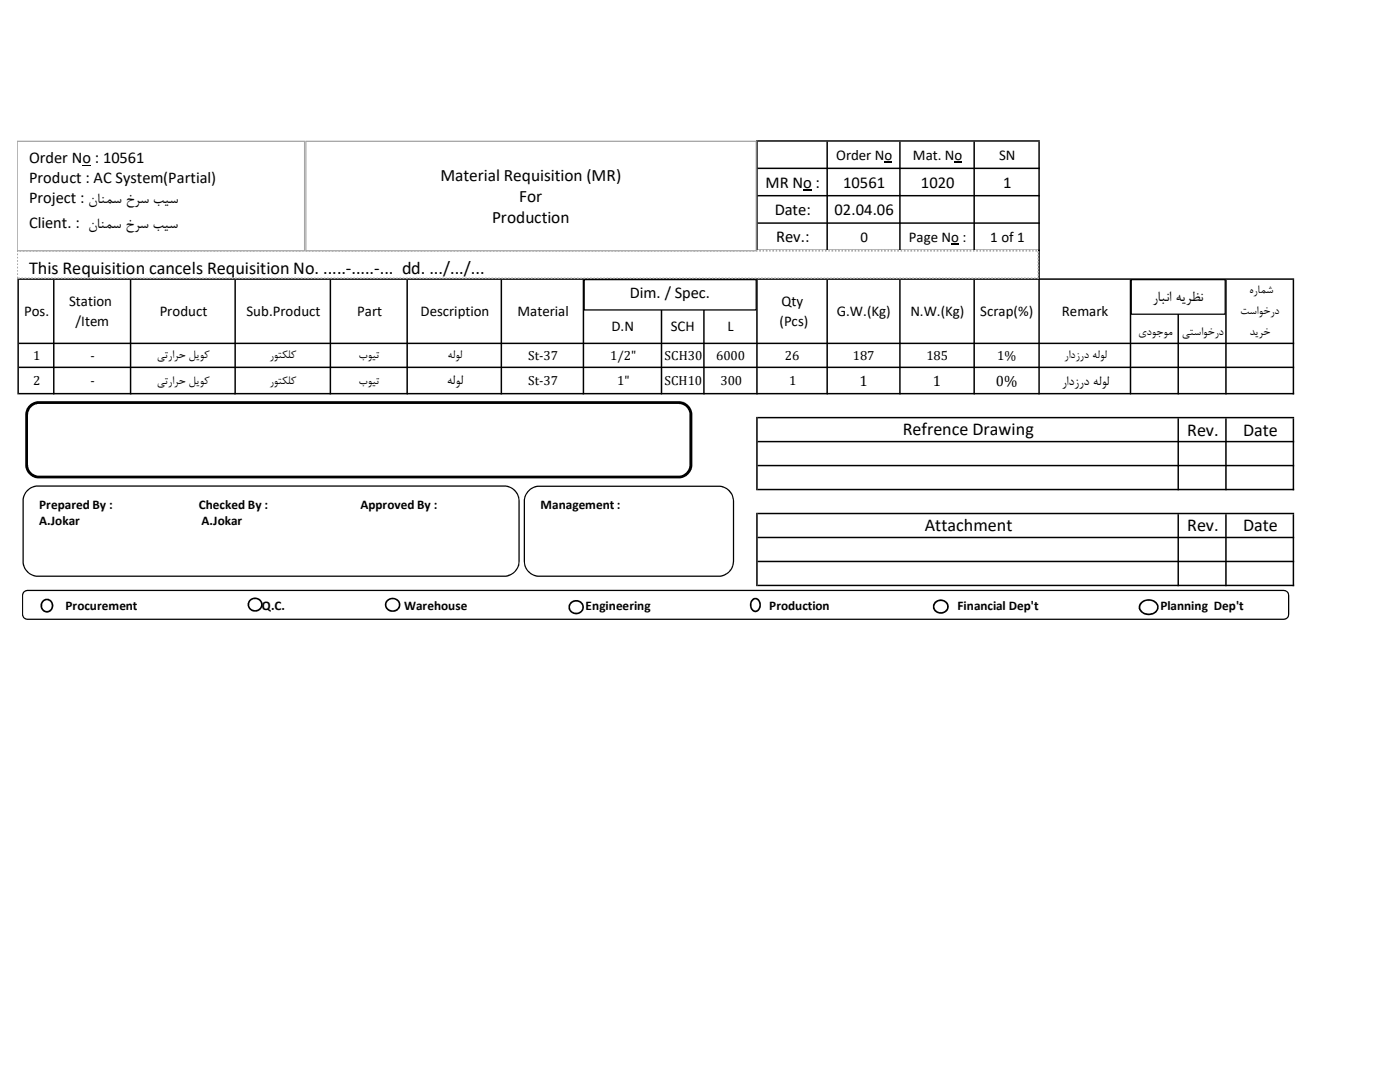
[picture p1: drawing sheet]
<svg xmlns="http://www.w3.org/2000/svg" width="279mm" height="216mm" viewBox="0 0 279 216" stroke-linecap="round" stroke-linejoin="round" font-family="sans-serif">
<path d="M160.3 37.8h1.7v.2h-1.7zM176.5 32.2h1.6v.2h-1.6zM190.5 32.2h1.6v.2h-1.6zM189.8 48.6h1.6v.2h-1.6z" fill="#000"/>
<g fill="#000">
<path d="M150.9 28h.3v22.1h-.3zM164.9 28.3h.3v21.8h-.3zM179.5 28.3h.2v21.8h-.2zM194.3 28.3h.3v21.8h-.3zM150.9 55.8h.3v22.9h-.3zM235 55.8h.3v22.9h-.3zM244.5 55.8h.3v22.9h-.3zM258 55.8h.3v22.9h-.3zM150.9 83.2h.3v14.6h-.3zM235 83.5h.3v14.3h-.3zM244.5 83.5h.3v14.3h-.3zM258 83.5h.3v14.3h-.3zM150.9 102.3h.3v14.7h-.3zM164.9 55.8h.3v22.9h-.3zM179.5 55.8h.2v22.9h-.2zM194.3 55.8h.3v22.9h-.3zM207.2 28.3h.3v50.4h-.3zM3.5 55.5h.3v23.2h-.3zM10.6 55.8h.3v22.9h-.3zM25.9 55.8h.3v22.9h-.3zM46.8 55.8h.3v22.9h-.3zM65.8 55.8h.3v22.9h-.3zM81.1 55.8h.3v22.9h-.3zM99.9 55.8h.3v22.9h-.3zM116.3 55.8h.3v22.9h-.3zM131.9 55.8h.3v22.9h-.3zM140.3 55.8h.3v22.9h-.3zM225.5 55.8h.3v22.9h-.3zM235 102.6h.3v14.4h-.3zM244.5 102.6h.3v14.4h-.3zM258 102.6h.3v14.4h-.3z" fill-rule="evenodd"/>
<path d="M151.2 28h56.3v.3h-56.3zM151.2 33.4h56.3v.3h-56.3zM151.2 38.9h56.3v.3h-56.3zM151.2 44.4h56.3v.3h-56.3zM151.2 49.8h56.3v.3h-56.3zM3.8 55.5h254.5v.3h-254.5zM3.8 68.4h254.5v.3h-254.5zM3.8 73.2h254.5v.2h-254.5zM3.8 78.4h254.5v.3h-254.5zM151.2 83.2h107.1v.3h-107.1zM151.2 88h107.1v.3h-107.1zM151.2 92.8h107.1v.2h-107.1zM151.2 97.5h107.1v.3h-107.1zM151.2 102.3h107.1v.3h-107.1zM151.2 107.1h107.1v.3h-107.1zM151.2 111.9h107.1v.3h-107.1zM151.2 116.7h107.1v.3h-107.1z" fill-rule="evenodd"/>
</g>
<path d="M3.4 50h203.8v5.5h-203.8z" fill="#fff"/>
<path d="M3.4 55.2h.2v.3h-.2zM3.4 54.5h.2v.4h-.2zM3.4 53.9h.2v.3h-.2zM3.4 53.2h.2v.4h-.2zM3.4 52.6h.2v.3h-.2zM3.4 51.9h.2v.3h-.2zM3.4 51.3h.2v.3h-.2zM3.4 50.6h.2v.3h-.2zM3.4 49.9h.2v.3h-.2l.2-.2v.2h-.2zM3.9 49.9h.3v.3h-.3zM4.5 49.9h.4v.3h-.4zM5.2 49.9h.3v.3h-.3zM5.8 49.9h.4v.3h-.4zM6.5 49.9h.3v.3h-.3zM7.2 49.9h.3v.3h-.3zM7.8 49.9h.3v.3h-.3zM8.5 49.9h.3v.3h-.3zM9.1 49.9h.3v.3h-.3zM9.8 49.9h.3v.3h-.3zM10.5 49.9h.3v.3h-.3zM11.1 49.9h.3v.3h-.3zM11.8 49.9h.3v.3h-.3zM12.4 49.9h.3v.3h-.3zM13.1 49.9h.3v.3h-.3zM13.7 49.9h.4v.3h-.4zM14.4 49.9h.3v.3h-.3zM15 49.9h.4v.3h-.4zM15.7 49.9h.3v.3h-.3zM16.3 49.9h.4v.3h-.4zM17 49.9h.3v.3h-.3zM17.7 49.9h.3v.3h-.3zM18.3 49.9h.3v.3h-.3zM19 49.9h.3v.3h-.3zM19.6 49.9h.3v.3h-.3zM20.3 49.9h.3v.3h-.3zM21 49.9h.3v.3h-.3zM21.6 49.9h.3v.3h-.3zM22.3 49.9h.3v.3h-.3zM22.9 49.9h.3v.3h-.3zM23.6 49.9h.3v.3h-.3zM24.2 49.9h.4v.3h-.4zM24.9 49.9h.3v.3h-.3zM25.5 49.9h.4v.3h-.4zM26.2 49.9h.3v.3h-.3zM26.8 49.9h.4v.3h-.4zM27.5 49.9h.3v.3h-.3zM28.2 49.9h.3v.3h-.3zM28.8 49.9h.3v.3h-.3zM29.5 49.9h.3v.3h-.3zM30.1 49.9h.3v.3h-.3zM30.8 49.9h.3v.3h-.3zM31.5 49.9h.2v.3h-.2zM32.1 49.9h.3v.3h-.3zM32.8 49.9h.3v.3h-.3zM33.4 49.9h.3v.3h-.3zM34.1 49.9h.3v.3h-.3zM34.7 49.9h.4v.3h-.4zM35.4 49.9h.3v.3h-.3zM36 49.9h.4v.3h-.4zM36.7 49.9h.3v.3h-.3zM37.3 49.9h.4v.3h-.4zM38 49.9h.3v.3h-.3zM38.7 49.9h.3v.3h-.3zM39.3 49.9h.3v.3h-.3zM40 49.9h.3v.3h-.3zM40.6 49.9h.3v.3h-.3zM41.3 49.9h.3v.3h-.3zM42 49.9h.2v.3h-.2zM42.6 49.9h.3v.3h-.3zM43.3 49.9h.3v.3h-.3zM43.9 49.9h.3v.3h-.3zM44.6 49.9h.3v.3h-.3zM45.2 49.9h.4v.3h-.4zM45.9 49.9h.3v.3h-.3zM46.5 49.9h.4v.3h-.4zM47.2 49.9h.3v.3h-.3zM47.8 49.9h.4v.3h-.4zM48.5 49.9h.3v.3h-.3zM49.1 49.9h.4v.3h-.4zM49.8 49.9h.3v.3h-.3zM50.5 49.9h.3v.3h-.3zM51.1 49.9h.3v.3h-.3zM51.8 49.9h.3v.3h-.3zM52.5 49.9h.2v.3h-.2zM53.1 49.9h.3v.3h-.3zM53.8 49.9h.3v.3h-.3zM54.4 49.9h.3v.3h-.3zM55.1 49.9h.3v.3h-.3zM55.7 49.9h.3v.3h-.3zM56.4 49.9h.3v.3h-.3zM57 49.9h.4v.3h-.4zM57.7 49.9h.3v.3h-.3zM58.3 49.9h.4v.3h-.4zM59 49.9h.3v.3h-.3zM59.6 49.9h.4v.3h-.4zM60.3 49.9h.3v.3h-.3zM61 49.9h.3v.3h-.3zM61.6 49.9h.3v.3h-.3zM62.3 49.9h.3v.3h-.3zM62.9 49.9h.3v.3h-.3zM63.6 49.9h.3v.3h-.3zM64.3 49.9h.3v.3h-.3zM64.9 49.9h.3v.3h-.3zM65.6 49.9h.3v.3h-.3zM66.2 49.9h.3v.3h-.3zM66.9 49.9h.3v.3h-.3zM67.5 49.9h.4v.3h-.4zM68.2 49.9h.3v.3h-.3zM68.8 49.9h.4v.3h-.4zM69.5 49.9h.3v.3h-.3zM70.1 49.9h.4v.3h-.4zM70.8 49.9h.3v.3h-.3zM71.5 49.9h.3v.3h-.3zM72.1 49.9h.3v.3h-.3zM72.8 49.9h.3v.3h-.3zM73.4 49.9h.3v.3h-.3zM74.1 49.9h.3v.3h-.3zM74.8 49.9h.3v.3h-.3zM75.4 49.9h.3v.3h-.3zM76.1 49.9h.3v.3h-.3zM76.7 49.9h.3v.3h-.3zM77.4 49.9h.3v.3h-.3zM78 49.9h.4v.3h-.4zM78.7 49.9h.3v.3h-.3zM79.3 49.9h.4v.3h-.4zM80 49.9h.3v.3h-.3zM80.6 49.9h.4v.3h-.4zM81.3 49.9h.3v.3h-.3zM82 49.9h.3v.3h-.3zM82.6 49.9h.3v.3h-.3zM83.3 49.9h.3v.3h-.3zM83.9 49.9h.3v.3h-.3zM84.6 49.9h.3v.3h-.3zM85.3 49.9h.3v.3h-.3zM85.9 49.9h.3v.3h-.3zM86.6 49.9h.3v.3h-.3zM87.2 49.9h.3v.3h-.3zM87.9 49.9h.3v.3h-.3zM88.5 49.9h.4v.3h-.4zM89.2 49.9h.3v.3h-.3zM89.8 49.9h.4v.3h-.4zM90.5 49.9h.3v.3h-.3zM91.1 49.9h.4v.3h-.4zM91.8 49.9h.3v.3h-.3zM92.5 49.9h.3v.3h-.3zM93.1 49.9h.3v.3h-.3zM93.8 49.9h.3v.3h-.3zM94.4 49.9h.3v.3h-.3zM95.1 49.9h.3v.3h-.3zM95.8 49.9h.3v.3h-.3zM96.4 49.9h.3v.3h-.3zM97.1 49.9h.3v.3h-.3zM97.7 49.9h.3v.3h-.3zM98.4 49.9h.3v.3h-.3zM99 49.9h.4v.3h-.4zM99.7 49.9h.3v.3h-.3zM100.3 49.9h.4v.3h-.4zM101 49.9h.3v.3h-.3zM101.6 49.9h.4v.3h-.4zM102.3 49.9h.3v.3h-.3zM103 49.9h.3v.3h-.3zM103.6 49.9h.3v.3h-.3zM104.3 49.9h.3v.3h-.3zM104.9 49.9h.3v.3h-.3zM105.6 49.9h.3v.3h-.3zM106.3 49.9h.3v.3h-.3zM106.9 49.9h.3v.3h-.3zM107.6 49.9h.3v.3h-.3zM108.2 49.9h.3v.3h-.3zM108.9 49.9h.3v.3h-.3zM109.5 49.9h.4v.3h-.4zM110.2 49.9h.3v.3h-.3zM110.8 49.9h.4v.3h-.4zM111.5 49.9h.3v.3h-.3zM112.1 49.9h.4v.3h-.4zM112.8 49.9h.3v.3h-.3zM113.5 49.9h.3v.3h-.3zM114.1 49.9h.3v.3h-.3zM114.8 49.9h.3v.3h-.3zM115.4 49.9h.3v.3h-.3zM116.1 49.9h.3v.3h-.3zM116.8 49.9h.3v.3h-.3zM117.4 49.9h.3v.3h-.3zM118.1 49.9h.3v.3h-.3zM118.7 49.9h.3v.3h-.3zM119.4 49.9h.3v.3h-.3zM120 49.9h.4v.3h-.4zM120.7 49.9h.3v.3h-.3zM121.3 49.9h.4v.3h-.4zM122 49.9h.3v.3h-.3zM122.6 49.9h.4v.3h-.4zM123.3 49.9h.3v.3h-.3zM124 49.9h.3v.3h-.3zM124.6 49.9h.3v.3h-.3zM125.3 49.9h.3v.3h-.3zM125.9 49.9h.3v.3h-.3zM126.6 49.9h.3v.3h-.3zM127.3 49.9h.3v.3h-.3zM127.9 49.9h.3v.3h-.3zM128.6 49.9h.3v.3h-.3zM129.2 49.9h.3v.3h-.3zM129.9 49.9h.3v.3h-.3zM130.5 49.9h.4v.3h-.4zM131.2 49.9h.3v.3h-.3zM131.8 49.9h.4v.3h-.4zM132.5 49.9h.3v.3h-.3zM133.1 49.9h.4v.3h-.4zM133.8 49.9h.3v.3h-.3zM134.5 49.9h.3v.3h-.3zM135.1 49.9h.3v.3h-.3zM135.8 49.9h.3v.3h-.3zM136.4 49.9h.3v.3h-.3zM137.1 49.9h.3v.3h-.3zM137.8 49.9h.2v.3h-.2zM138.4 49.9h.3v.3h-.3zM139.1 49.9h.3v.3h-.3zM139.7 49.9h.3v.3h-.3zM140.4 49.9h.3v.3h-.3zM141 49.9h.4v.3h-.4zM141.7 49.9h.3v.3h-.3zM142.3 49.9h.4v.3h-.4zM143 49.9h.3v.3h-.3zM143.6 49.9h.4v.3h-.4zM144.3 49.9h.3v.3h-.3zM144.9 49.9h.4v.3h-.4zM145.6 49.9h.3v.3h-.3zM146.3 49.9h.3v.3h-.3zM146.9 49.9h.3v.3h-.3zM147.6 49.9h.3v.3h-.3zM148.3 49.9h.2v.3h-.2zM148.9 49.9h.3v.3h-.3zM149.6 49.9h.3v.3h-.3zM150.2 49.9h.3v.3h-.3zM150.9 49.9h.3v.3h-.3zM151.5 49.9h.3v.3h-.3zM152.2 49.9h.3v.3h-.3zM152.8 49.9h.4v.3h-.4zM153.5 49.9h.3v.3h-.3zM154.1 49.9h.4v.3h-.4zM154.8 49.9h.3v.3h-.3zM155.4 49.9h.4v.3h-.4zM156.1 49.9h.3v.3h-.3zM156.8 49.9h.3v.3h-.3zM157.4 49.9h.3v.3h-.3zM158.1 49.9h.3v.3h-.3zM158.7 49.9h.3v.3h-.3zM159.4 49.9h.3v.3h-.3zM160.1 49.9h.3v.3h-.3zM160.7 49.9h.3v.3h-.3zM161.4 49.9h.3v.3h-.3zM162 49.9h.3v.3h-.3zM162.7 49.9h.3v.3h-.3zM163.3 49.9h.4v.3h-.4zM164 49.9h.3v.3h-.3zM164.6 49.9h.4v.3h-.4zM165.3 49.9h.3v.3h-.3zM165.9 49.9h.4v.3h-.4zM166.6 49.9h.3v.3h-.3zM167.3 49.9h.3v.3h-.3zM167.9 49.9h.3v.3h-.3zM168.6 49.9h.3v.3h-.3zM169.2 49.9h.3v.3h-.3zM169.9 49.9h.3v.3h-.3zM170.6 49.9h.3v.3h-.3zM171.2 49.9h.3v.3h-.3zM171.9 49.9h.3v.3h-.3zM172.5 49.9h.3v.3h-.3zM173.2 49.9h.3v.3h-.3zM173.8 49.9h.4v.3h-.4zM174.5 49.9h.3v.3h-.3zM175.1 49.9h.4v.3h-.4zM175.8 49.9h.3v.3h-.3zM176.4 49.9h.4v.3h-.4zM177.1 49.9h.3v.3h-.3zM177.8 49.9h.3v.3h-.3zM178.4 49.9h.3v.3h-.3zM179.1 49.9h.3v.3h-.3zM179.7 49.9h.3v.3h-.3zM180.4 49.9h.3v.3h-.3zM181.1 49.9h.3v.3h-.3zM181.7 49.9h.3v.3h-.3zM182.4 49.9h.3v.3h-.3zM183 49.9h.3v.3h-.3zM183.7 49.9h.3v.3h-.3zM184.3 49.9h.4v.3h-.4zM185 49.9h.3v.3h-.3zM185.6 49.9h.4v.3h-.4zM186.3 49.9h.3v.3h-.3zM186.9 49.9h.4v.3h-.4zM187.6 49.9h.3v.3h-.3zM188.3 49.9h.3v.3h-.3zM188.9 49.9h.3v.3h-.3zM189.6 49.9h.3v.3h-.3zM190.2 49.9h.3v.3h-.3zM190.9 49.9h.3v.3h-.3zM191.6 49.9h.3v.3h-.3zM192.2 49.9h.3v.3h-.3zM192.9 49.9h.3v.3h-.3zM193.5 49.9h.3v.3h-.3zM194.2 49.9h.3v.3h-.3zM194.8 49.9h.4v.3h-.4zM195.5 49.9h.3v.3h-.3zM196.1 49.9h.4v.3h-.4zM196.8 49.9h.3v.3h-.3zM197.4 49.9h.4v.3h-.4zM198.1 49.9h.3v.3h-.3zM198.8 49.9h.3v.3h-.3zM199.4 49.9h.3v.3h-.3zM200.1 49.9h.3v.3h-.3zM200.7 49.9h.3v.3h-.3zM201.4 49.9h.3v.3h-.3zM202.1 49.9h.3v.3h-.3zM202.7 49.9h.3v.3h-.3zM203.4 49.9h.3v.3h-.3zM204 49.9h.3v.3h-.3zM204.7 49.9h.3v.3h-.3zM205.3 49.9h.4v.3h-.4zM206 49.9h.3v.3h-.3zM206.6 49.9h.4v.3h-.4zM207.1 50.1h.2v.4h-.2zM207.1 50.8h.2v.3h-.2zM207.1 51.4h.2v.4h-.2zM207.1 52.1h.2v.3h-.2zM207.1 52.7h.2v.4h-.2zM207.1 53.4h.2v.3h-.2zM207.1 54.1h.2v.3h-.2zM207.1 54.7h.2v.3h-.2zM207 55.4h.2l-.1 .1v-.1h.2v.2l-.3 .1zM206.4 55.4h.3v.3h-.3zM205.7 55.4h.3v.3h-.3zM205.1 55.4h.3v.3h-.3zM204.4 55.4h.3v.3h-.3zM203.8 55.4h.2v.3h-.2zM203.1 55.4h.3v.3h-.3zM202.4 55.4h.3v.3h-.3zM201.8 55.4h.3v.3h-.3zM201.1 55.4h.3v.3h-.3zM200.4 55.4h.4v.3h-.4zM199.8 55.4h.3v.3h-.3zM199.1 55.4h.4v.3h-.4zM198.5 55.4h.3v.3h-.3zM197.8 55.4h.4v.3h-.4zM197.2 55.4h.3v.3h-.3zM196.5 55.4h.3v.3h-.3zM195.9 55.4h.3v.3h-.3zM195.2 55.4h.3v.3h-.3zM194.6 55.4h.3v.3h-.3zM193.9 55.4h.3v.3h-.3zM193.3 55.4h.2v.3h-.2zM192.6 55.4h.3v.3h-.3zM191.9 55.4h.3v.3h-.3zM191.3 55.4h.3v.3h-.3zM190.6 55.4h.3v.3h-.3zM189.9 55.4h.4v.3h-.4zM189.3 55.4h.3v.3h-.3zM188.6 55.4h.4v.3h-.4zM188 55.4h.3v.3h-.3zM187.3 55.4h.4v.3h-.4zM186.7 55.4h.3v.3h-.3zM186 55.4h.4v.3h-.4zM185.4 55.4h.3v.3h-.3zM184.7 55.4h.3v.3h-.3zM184.1 55.4h.3v.3h-.3zM183.4 55.4h.3v.3h-.3zM182.8 55.4h.2v.3h-.2zM182.1 55.4h.3v.3h-.3zM181.4 55.4h.3v.3h-.3zM180.8 55.4h.3v.3h-.3zM180.1 55.4h.3v.3h-.3zM179.5 55.4h.3v.3h-.3zM178.8 55.4h.3v.3h-.3zM178.1 55.4h.4v.3h-.4zM177.5 55.4h.3v.3h-.3zM176.8 55.4h.4v.3h-.4zM176.2 55.4h.3v.3h-.3zM175.5 55.4h.4v.3h-.4zM174.9 55.4h.3v.3h-.3zM174.2 55.4h.3v.3h-.3zM173.6 55.4h.3v.3h-.3zM172.9 55.4h.3v.3h-.3zM172.3 55.4h.3v.3h-.3zM171.6 55.4h.3v.3h-.3zM170.9 55.4h.3v.3h-.3zM170.3 55.4h.3v.3h-.3zM169.6 55.4h.3v.3h-.3zM169 55.4h.3v.3h-.3zM168.3 55.4h.3v.3h-.3zM167.6 55.4h.4v.3h-.4zM167 55.4h.3v.3h-.3zM166.3 55.4h.4v.3h-.4zM165.7 55.4h.3v.3h-.3zM165 55.4h.4v.3h-.4zM164.4 55.4h.3v.3h-.3zM163.7 55.4h.3v.3h-.3zM163.1 55.4h.3v.3h-.3zM162.4 55.4h.3v.3h-.3zM161.8 55.4h.3v.3h-.3zM161.1 55.4h.3v.3h-.3zM160.4 55.4h.3v.3h-.3zM159.8 55.4h.3v.3h-.3zM159.1 55.4h.3v.3h-.3zM158.5 55.4h.3v.3h-.3zM157.8 55.4h.3v.3h-.3zM157.1 55.4h.4v.3h-.4zM156.5 55.4h.3v.3h-.3zM155.8 55.4h.4v.3h-.4zM155.2 55.4h.3v.3h-.3zM154.5 55.4h.4v.3h-.4zM153.9 55.4h.3v.3h-.3zM153.2 55.4h.3v.3h-.3zM152.6 55.4h.3v.3h-.3zM151.9 55.4h.3v.3h-.3zM151.3 55.4h.3v.3h-.3zM150.6 55.4h.3v.3h-.3zM149.9 55.4h.3v.3h-.3zM149.3 55.4h.3v.3h-.3zM148.6 55.4h.3v.3h-.3zM148 55.4h.3v.3h-.3zM147.3 55.4h.3v.3h-.3zM146.6 55.4h.4v.3h-.4zM146 55.4h.3v.3h-.3zM145.3 55.4h.4v.3h-.4zM144.7 55.4h.3v.3h-.3zM144 55.4h.4v.3h-.4zM143.4 55.4h.3v.3h-.3zM142.7 55.4h.3v.3h-.3zM142.1 55.4h.3v.3h-.3zM141.4 55.4h.3v.3h-.3zM140.8 55.4h.3v.3h-.3zM140.1 55.4h.3v.3h-.3zM139.4 55.4h.3v.3h-.3zM138.8 55.4h.3v.3h-.3zM138.1 55.4h.3v.3h-.3zM137.5 55.4h.3v.3h-.3zM136.8 55.4h.3v.3h-.3zM136.1 55.4h.4v.3h-.4zM135.5 55.4h.3v.3h-.3zM134.8 55.4h.4v.3h-.4zM134.2 55.4h.3v.3h-.3zM133.5 55.4h.4v.3h-.4zM132.9 55.4h.3v.3h-.3zM132.2 55.4h.3v.3h-.3zM131.6 55.4h.3v.3h-.3zM130.9 55.4h.3v.3h-.3zM130.3 55.4h.3v.3h-.3zM129.6 55.4h.3v.3h-.3zM128.9 55.4h.3v.3h-.3zM128.3 55.4h.3v.3h-.3zM127.6 55.4h.3v.3h-.3zM127 55.4h.3v.3h-.3zM126.3 55.4h.3v.3h-.3zM125.6 55.4h.4v.3h-.4zM125 55.4h.3v.3h-.3zM124.3 55.4h.4v.3h-.4zM123.7 55.4h.3v.3h-.3zM123 55.4h.4v.3h-.4zM122.4 55.4h.3v.3h-.3zM121.7 55.4h.3v.3h-.3zM121.1 55.4h.3v.3h-.3zM120.4 55.4h.3v.3h-.3zM119.8 55.4h.3v.3h-.3zM119.1 55.4h.3v.3h-.3zM118.4 55.4h.3v.3h-.3zM117.8 55.4h.3v.3h-.3zM117.1 55.4h.3v.3h-.3zM116.5 55.4h.3v.3h-.3zM115.8 55.4h.3v.3h-.3zM115.1 55.4h.4v.3h-.4zM114.5 55.4h.3v.3h-.3zM113.8 55.4h.4v.3h-.4zM113.2 55.4h.3v.3h-.3zM112.5 55.4h.4v.3h-.4zM111.9 55.4h.3v.3h-.3zM111.2 55.4h.3v.3h-.3zM110.6 55.4h.3v.3h-.3zM109.9 55.4h.3v.3h-.3zM109.3 55.4h.3v.3h-.3zM108.6 55.4h.3v.3h-.3zM107.9 55.4h.3v.3h-.3zM107.3 55.4h.3v.3h-.3zM106.6 55.4h.3v.3h-.3zM106 55.4h.3v.3h-.3zM105.3 55.4h.3v.3h-.3zM104.6 55.4h.4v.3h-.4zM104 55.4h.3v.3h-.3zM103.3 55.4h.4v.3h-.4zM102.7 55.4h.3v.3h-.3zM102 55.4h.4v.3h-.4zM101.4 55.4h.3v.3h-.3zM100.7 55.4h.3v.3h-.3zM100.1 55.4h.3v.3h-.3zM99.4 55.4h.3v.3h-.3zM98.8 55.4h.3v.3h-.3zM98.1 55.4h.3v.3h-.3zM97.5 55.4h.2v.3h-.2zM96.8 55.4h.3v.3h-.3zM96.1 55.4h.3v.3h-.3zM95.5 55.4h.3v.3h-.3zM94.8 55.4h.3v.3h-.3zM94.1 55.4h.4v.3h-.4zM93.5 55.4h.3v.3h-.3zM92.8 55.4h.4v.3h-.4zM92.2 55.4h.3v.3h-.3zM91.5 55.4h.4v.3h-.4zM90.9 55.4h.3v.3h-.3zM90.2 55.4h.4v.3h-.4zM89.6 55.4h.3v.3h-.3zM88.9 55.4h.3v.3h-.3zM88.3 55.4h.3v.3h-.3zM87.6 55.4h.3v.3h-.3zM87 55.4h.2v.3h-.2zM86.3 55.4h.3v.3h-.3zM85.6 55.4h.3v.3h-.3zM85 55.4h.3v.3h-.3zM84.3 55.4h.3v.3h-.3zM83.7 55.4h.3v.3h-.3zM83 55.4h.3v.3h-.3zM82.3 55.4h.4v.3h-.4zM81.7 55.4h.3v.3h-.3zM81 55.4h.4v.3h-.4zM80.4 55.4h.3v.3h-.3zM79.7 55.4h.4v.3h-.4zM79.1 55.4h.3v.3h-.3zM78.4 55.4h.3v.3h-.3zM77.8 55.4h.3v.3h-.3zM77.1 55.4h.3v.3h-.3zM76.5 55.4h.3v.3h-.3zM75.8 55.4h.3v.3h-.3zM75.1 55.4h.3v.3h-.3zM74.5 55.4h.3v.3h-.3zM73.8 55.4h.3v.3h-.3zM73.2 55.4h.3v.3h-.3zM72.5 55.4h.3v.3h-.3zM71.8 55.4h.4v.3h-.4zM71.2 55.4h.3v.3h-.3zM70.5 55.4h.4v.3h-.4zM69.9 55.4h.3v.3h-.3zM69.2 55.4h.4v.3h-.4zM68.6 55.4h.3v.3h-.3zM67.9 55.4h.3v.3h-.3zM67.3 55.4h.3v.3h-.3zM66.6 55.4h.3v.3h-.3zM66 55.4h.3v.3h-.3zM65.3 55.4h.3v.3h-.3zM64.6 55.4h.3v.3h-.3zM64 55.4h.3v.3h-.3zM63.3 55.4h.3v.3h-.3zM62.7 55.4h.3v.3h-.3zM62 55.4h.3v.3h-.3zM61.3 55.4h.4v.3h-.4zM60.7 55.4h.3v.3h-.3zM60 55.4h.4v.3h-.4zM59.4 55.4h.3v.3h-.3zM58.7 55.4h.4v.3h-.4zM58.1 55.4h.3v.3h-.3zM57.4 55.4h.3v.3h-.3zM56.8 55.4h.3v.3h-.3zM56.1 55.4h.3v.3h-.3zM55.5 55.4h.3v.3h-.3zM54.8 55.4h.3v.3h-.3zM54.1 55.4h.3v.3h-.3zM53.5 55.4h.3v.3h-.3zM52.8 55.4h.3v.3h-.3zM52.2 55.4h.3v.3h-.3zM51.5 55.4h.3v.3h-.3zM50.8 55.4h.4v.3h-.4zM50.2 55.4h.3v.3h-.3zM49.5 55.4h.4v.3h-.4zM48.9 55.4h.3v.3h-.3zM48.2 55.4h.4v.3h-.4zM47.6 55.4h.3v.3h-.3zM46.9 55.4h.3v.3h-.3zM46.3 55.4h.3v.3h-.3zM45.6 55.4h.3v.3h-.3zM45 55.4h.3v.3h-.3zM44.3 55.4h.3v.3h-.3zM43.6 55.4h.3v.3h-.3zM43 55.4h.3v.3h-.3zM42.3 55.4h.3v.3h-.3zM41.7 55.4h.3v.3h-.3zM41 55.4h.3v.3h-.3zM40.3 55.4h.4v.3h-.4zM39.7 55.4h.3v.3h-.3zM39 55.4h.4v.3h-.4zM38.4 55.4h.3v.3h-.3zM37.7 55.4h.4v.3h-.4zM37.1 55.4h.3v.3h-.3zM36.4 55.4h.3v.3h-.3zM35.8 55.4h.3v.3h-.3zM35.1 55.4h.3v.3h-.3zM34.5 55.4h.3v.3h-.3zM33.8 55.4h.3v.3h-.3zM33.1 55.4h.3v.3h-.3zM32.5 55.4h.3v.3h-.3zM31.8 55.4h.3v.3h-.3zM31.2 55.4h.3v.3h-.3zM30.5 55.4h.3v.3h-.3zM29.8 55.4h.4v.3h-.4zM29.2 55.4h.3v.3h-.3zM28.5 55.4h.4v.3h-.4zM27.9 55.4h.3v.3h-.3zM27.2 55.4h.4v.3h-.4zM26.6 55.4h.3v.3h-.3zM25.9 55.4h.3v.3h-.3zM25.3 55.4h.3v.3h-.3zM24.6 55.4h.3v.3h-.3zM24 55.4h.3v.3h-.3zM23.3 55.4h.3v.3h-.3zM22.6 55.4h.3v.3h-.3zM22 55.4h.3v.3h-.3zM21.3 55.4h.3v.3h-.3zM20.7 55.4h.3v.3h-.3zM20 55.4h.3v.3h-.3zM19.3 55.4h.4v.3h-.4zM18.7 55.4h.3v.3h-.3zM18 55.4h.4v.3h-.4zM17.4 55.4h.3v.3h-.3zM16.7 55.4h.4v.3h-.4zM16.1 55.4h.3v.3h-.3zM15.4 55.4h.3v.3h-.3zM14.8 55.4h.3v.3h-.3zM14.1 55.4h.3v.3h-.3zM13.5 55.4h.3v.3h-.3zM12.8 55.4h.3v.3h-.3zM12.1 55.4h.3v.3h-.3zM11.5 55.4h.3v.3h-.3zM10.8 55.4h.3v.3h-.3zM10.2 55.4h.3v.3h-.3zM9.5 55.4h.3v.3h-.3zM8.8 55.4h.4v.3h-.4zM8.2 55.4h.3v.3h-.3zM7.5 55.4h.4v.3h-.4zM6.9 55.4h.3v.3h-.3zM6.2 55.4h.4v.3h-.4zM5.6 55.4h.3v.3h-.3zM4.9 55.4h.3v.3h-.3zM4.3 55.4h.3v.3h-.3zM3.6 55.4h.3v.3h-.3z" fill="#a6a6a6"/>
<path d="M3.4 28.2h57.4v21.8h-57.4z" fill="#fff"/>
<path d="M3.4 28.1h57.4v22l-57.4 .1zM3.4 28.3l.2-.1v21.8l-.2-.1h57.4l-.1 .1v-21.8l.1 .1z" fill="#a6a6a6"/>
<path d="M16.5 32.9h1.7v.1h-1.7z" fill="#000"/>
<path d="M61 28.2h89.9v21.8h-89.9z" fill="#fff"/>
<path d="M60.9 28.1h90l.1 .1v21.8l-.1 .2h-89.9l-.1-.2zM61 28.3l.2-.1v21.8l-.2-.1h89.9l-.1 .1v-21.8l.1 .1z" fill="#a6a6a6"/>
<path d="M225.8 55.8h18.7v6.9h-18.7z" fill="#fff"/>
<path d="M225.7 55.7h18.9v7l-.1 .1h-18.7l-.2-.1zM225.8 55.9l.1-.1v6.9l-.1-.1h18.7l-.1 .1v-6.9l.1 .1z" fill="#000"/>
<path d="M5.3 98.1a3 3 0 0 1 2.3-1.1h93a3 3 0 0 1 3 3v12a3 3 0 0 1-3 3h-93a3 3 0 0 1-3-3v-12l.1-.7z" fill-rule="evenodd" fill="#fff"/>
<path d="M5.4 97.8a3.2 3.2 0 0 1 2.2-.9h93a3.1 3.1 0 0 1 3.1 3.1v12a3.2 3.2 0 0 1-3.1 3.1h-93a3.1 3.1 0 0 1-3.1-3.1v-12a3.3 3.3 0 0 1 .9-2.2zM5.4 98.1l-.4 .7-.3 .9v12.3a2.89 2.89 0 0 0 2.9 2.9h93a2.82 2.82 0 0 0 2.9-2.9v-12a2.89 2.89 0 0 0-2.9-2.9h-93a2.84 2.84 0 0 0-2.2 1z" fill="#000"/>
<path d="M116.6 55.8h34.3v6h-34.3z" fill="#fff"/>
<path d="M116.5 55.7h34.4l.1 .1v6l-.1 .2h-34.3l-.1-.2zM116.6 55.9l.1-.1v6l-.1-.1h34.3l-.1 .1v-6l.1 .1z" fill="#000"/>
<path d="M105.3 98.2a3 3 0 0 1 2.4-1.2h35.7a3 3 0 0 1 3 3v12a2.99 2.99 0 0 1-3 3h-35.7a2.99 2.99 0 0 1-3.1-3v-12l.1-.7z" fill-rule="evenodd" fill="#fff"/>
<path d="M105.2 98a3.2 3.2 0 0 1 2.5-1.1h35.7a3.1 3.1 0 0 1 3.1 3.1v12a3.2 3.2 0 0 1-3.1 3.1h-35.7a3.1 3.1 0 0 1-3.2-3.1v-12.3l.3-.9zM105.6 98a2.6 2.6 0 0 0-.8 2v12a2.89 2.89 0 0 0 2.9 2.9h35.7a2.82 2.82 0 0 0 2.9-2.9v-12a2.89 2.89 0 0 0-2.9-2.8h-35.7a2.6 2.6 0 0 0-2.1 .8z" fill="#000"/>
<path d="M4.8 118.1l.7-.3h250.7a.96 .96 0 0 1 1 1v3.8a.96 .96 0 0 1-1 1h-250.7a.95 .95 0 0 1-1-1v-3.8z" fill-rule="evenodd" fill="#fff"/>
<path d="M4.6 118.2l.4-.4 .5-.1h250.9a1.14 1.14 0 0 1 .9 1.1v4a1.04 1.04 0 0 1-.8 .9h-251l-.8-.3-.3-.5v-4.3zM5 118.1l-.4 .7v3.8l.3 .6 .4 .2h251.1l.4-.2 .2-.4v-4.2l-.2-.4-.6-.3h-250.7z" fill="#000"/>
<path d="M8.7 119.9a1.17 1.17 0 0 1 1.8 1 1.17 1.17 0 0 1-1.8 1 1.3 1.3 0 0 1 0-2z" fill-rule="evenodd" fill="#fff"/>
<path d="M8.4 119.9l.5-.3 .5-.1a1.38 1.38 0 0 1 1.2 .8 1.38 1.38 0 0 1-.3 1.5l-.2 .2a1.35 1.35 0 0 1-1.8-.3 1.35 1.35 0 0 1 .1-1.8zM8.7 120.1l-.3 .5 .2 .9 .4 .3 .4 .1 .6-.3 .3-.8-.3-.7-.6-.3z" fill="#000"/>
<circle cx="50.9" cy="120.6" r="1.29" fill="#fff"/>
<path d="M49.8 119.6h.1a1.46 1.46 0 0 1 2.2 .2 1.46 1.46 0 0 1-.6 2.2 1.5 1.5 0 0 1-2.1-1.4v-.2zM49.9 120l-.2 .9 .3 .5 .5 .3h.9l.4-.3 .2-.4v-.8l-.6-.6-.7-.1z" fill="#000"/>
<path d="M77.2 119.9a1.35 1.35 0 0 1 1.9-.3 1.35 1.35 0 0 1 .4 1.8 1.35 1.35 0 0 1-1.9 .4 1.35 1.35 0 0 1-.4-1.9z" fill-rule="evenodd" fill="#fff"/>
<path d="M77.1 119.8a1.63 1.63 0 0 1 2.8 .6 1.42 1.42 0 0 1-.7 1.5l-.5 .2h-.6a1.47 1.47 0 0 1-1.3-1.4zM77.5 119.9l-.4 .5v.5l.5 .7 1 .2 .8-.5 .2-.9-.5-.6-1-.2z" fill="#000"/>
<path d="M227.9 120.1a1.98 1.98 0 0 1 3.2 1.1 1.9 1.9 0 0 1-1.8 1.4 1.9 1.9 0 0 1-1.9-1.4l.1-.4z" fill-rule="evenodd" fill="#fff"/>
<path d="M227.6 120.2l.5-.4 .8-.2h.8l.7 .2a1.5 1.5 0 0 1 .7 2l-.8 .7-1.1 .3a1.68 1.68 0 0 1-1.8-2.3zM228 120.3l-.3 .4-.1 .6 .2 .5 .5 .4 .9 .2 .7-.1 .9-.6 .1-.5-.1-.5-.6-.6-.6-.2h-.7z" fill="#000"/>
<path d="M113.9 120.4a1.33 1.33 0 0 1 1.9-.2 1.33 1.33 0 0 1 0 2 1.34 1.34 0 0 1-1.7-.1 1.34 1.34 0 0 1-.2-1.7z" fill-rule="evenodd" fill="#fff"/>
<path d="M113.7 120.3l.7-.5 .6-.1a1.42 1.42 0 0 1 1.5 1.1 1.42 1.42 0 0 1-.9 1.7 1.48 1.48 0 0 1-1.8-.4 1.48 1.48 0 0 1-.1-1.8zM114 120.5l-.3 .6 .1 .5 .5 .5 .9 .2 .8-.5 .2-.9-.5-.7-1-.1z" fill="#000"/>
<path d="M186.6 120.3a1.38 1.38 0 0 1 1.9-.4 1.38 1.38 0 0 1 .4 1.9 1.38 1.38 0 0 1-1.9 .4 1.38 1.38 0 0 1-.4-1.9z" fill-rule="evenodd" fill="#fff"/>
<path d="M186.6 120l.5-.3 .7-.1a1.49 1.49 0 0 1 1.5 1.7v.1a1.5 1.5 0 0 1-1.2 1h-.7a1.39 1.39 0 0 1-1.2-1.3l.1-.6zM186.7 120.4l-.2 .9 .5 .7 1 .1 .5-.1 .4-.5v-.9l-.6-.6h-1.1z" fill="#000"/>
<path d="M150.2 119.7a.88 .88 0 0 1 .9-.2 .88 .88 0 0 1 .6 .8 1.17 1.17 0 0 1-1.2 1.6 1.5 1.5 0 0 1-.3-2.2z" fill-rule="evenodd" fill="#fff"/>
<path d="M150.1 119.5a.95 .95 0 0 1 1.3 0 1.47 1.47 0 0 1 .5 1.6 1.47 1.47 0 0 1-1.4 1l-.6-.4-.3-.7 .1-.9zM150.3 119.8l-.3 .5v.9l.5 .6h.3l.4-.1 .2-.3 .2-.7-.1-.4-.5-.6-.3-.1z" fill="#000"/>
<path d="M6.3 80.9l.9-.5 .6-.1h127.6a2.49 2.49 0 0 1 2.5 2.5v9.9a2.5 2.5 0 0 1-2.5 2.5h-127.6a2.49 2.49 0 0 1-2.5-2.5v-9.9a2.52 2.52 0 0 1 1-1.9z" fill-rule="evenodd" fill="#fff"/>
<path d="M5.8 80.9a2.58 2.58 0 0 1 2-.8h127.6a2.75 2.75 0 0 1 2.8 2.7v9.9a2.75 2.75 0 0 1-2.8 2.8h-127.6a2.75 2.75 0 0 1-2.8-2.8v-9.9a2.77 2.77 0 0 1 .8-1.9zM6.3 81.2l-.6 .9-.1 .7v9.9a2.24 2.24 0 0 0 2.2 2.2h127.6a2.17 2.17 0 0 0 2.2-2.2v-9.9a2.17 2.17 0 0 0-2.2-2.2h-127.6a2.1 2.1 0 0 0-1.5 .6z" fill="#000"/>
<g font-size="3.6">
<text x="5.8" y="54.6">This Requisition cancels Requisition No. .....-.....-... dd. .../.../...</text>
<text x="180.2" y="86.7">Refrence Drawing</text>
<text x="236.9" y="86.9">Rev.</text>
<text x="248.1" y="86.9">Date</text>
<text x="184.6" y="105.9">Attachment</text>
<text x="236.9" y="106">Rev.</text>
<text x="248.1" y="106">Date</text>
</g>
<g font-size="3.5">
<text x="87.9" y="36.1">Material Requisition (MR)</text>
<text x="103.6" y="40.3">For</text>
<text x="98.2" y="44.5">Production</text>
</g>
<g font-size="3.3">
<text x="5.8" y="32.5">Order No : 10561</text>
<text x="5.8" y="36.5">Product : AC System(Partial)</text>
<text x="5.8" y="40.6">Project : نانمس خرس بيس</text>
<text x="152.8" y="37.4">MR No :</text>
<text x="168.2" y="37.4">10561</text>
<text x="183.8" y="37.4">1020</text>
<text x="200.2" y="37.4">1</text>
<text x="5.8" y="45.4">Client. : نانمس خرس بيس</text>
<text x="154.6" y="42.9">Date:</text>
<text x="166.6" y="42.9">02.04.06</text>
<text x="154.9" y="48.3">Rev.:</text>
<text x="125.7" y="59.6">Dim. / Spec.</text>
<text x="230" y="60">رابان ه</text>
<text x="235.9" y="60">يرظن</text>
</g>
<g font-size="3">
<text x="166.9" y="31.8">Order No</text>
<text x="182.2" y="31.8">Mat. No</text>
<text x="199.4" y="31.8">SN</text>
<text x="171.7" y="48.2">0</text>
<text x="181.4" y="48.2">Page No :</text>
<text x="197.6" y="48.2">1 of 1</text>
<text x="4.8" y="63.1">Pos.</text>
<text x="13.8" y="61.1">Station</text>
<text x="15.1" y="65">/Item</text>
<text x="31.9" y="63.1">Product</text>
<text x="49.2" y="63.1">Sub.Product</text>
<text x="71.3" y="63.1">Part</text>
<text x="83.9" y="63.1">Description</text>
<text x="103.3" y="63.1">Material</text>
<text x="122" y="66">D.N</text>
<text x="133.9" y="66">SCH</text>
<text x="145.2" y="66">L</text>
<text x="155.6" y="65">(Pcs)</text>
<text x="156" y="61.1">Qty</text>
<text x="167" y="63.1">G.W.(Kg)</text>
<text x="181.7" y="63.1">N.W.(Kg)</text>
<text x="195.6" y="63.1">Scrap(%)</text>
<text x="211.9" y="63.1">Remark</text>
<text x="89.2" y="76.6">هلول</text>
<text x="171.5" y="77">1</text>
<text x="186.2" y="77">1</text>
<text x="198.8" y="77">0%</text>
<text x="211.9" y="76.8">رادزرد هلول</text>
</g>
<g font-size="2.6">
<text x="249.3" y="58.5">هرامش</text>
<text x="247.5" y="62.7">تساوخرد</text>
<text x="6.6" y="71.8">1</text>
<text x="18.1" y="71.8">-</text>
<text x="31.3" y="71.5">يترارح ليوك</text>
<text x="53.8" y="71.5">روتكلك</text>
<text x="71.6" y="71.5">بويت</text>
<text x="89.3" y="71.5">هلول</text>
<text x="105.4" y="71.8">St-37</text>
<text x="121.8" y="71.8">1/2&quot;</text>
<text x="132.6" y="71.8">SCH30</text>
<text x="142.9" y="71.9">6000</text>
<text x="156.6" y="71.9">26</text>
<text x="170.2" y="71.9">187</text>
<text x="184.9" y="71.9">185</text>
<text x="199" y="71.9">1%</text>
<text x="212.4" y="71.5">رادزرد هلول</text>
<text x="227.1" y="66.8">يدوجوم</text>
<text x="235.9" y="66.8">يتساوخرد</text>
<text x="249.3" y="66.9">ديرخ</text>
<text x="6.6" y="76.8">2</text>
<text x="18.1" y="76.8">-</text>
<text x="31.3" y="76.5">يترارح ليوك</text>
<text x="53.8" y="76.5">روتكلك</text>
<text x="71.6" y="76.5">بويت</text>
<text x="105.4" y="76.8">St-37</text>
<text x="123.2" y="76.8">1&quot;</text>
<text x="132.6" y="76.8">SCH10</text>
<text x="143.8" y="76.8">300</text>
<text x="157.5" y="76.8">1</text>
<text x="7.8" y="101.5">Prepared By :</text>
<text x="39.7" y="101.5">Checked By :</text>
<text x="71.9" y="101.5">Approved By :</text>
<text x="107.9" y="101.6">Management :</text>
<text x="7.8" y="104.7">A.Jokar</text>
<text x="40.2" y="104.7">A.Jokar</text>
<text x="13.1" y="121.8">Procurement</text>
<text x="52.3" y="121.8">Q.C.</text>
<text x="80.6" y="121.8">Warehouse</text>
<text x="116.9" y="121.8">Engineering</text>
<text x="153.5" y="121.8">Production</text>
<text x="191.1" y="121.8">Financial Dep't</text>
<text x="231.6" y="121.8">Planning Dep't</text>
</g>
</svg>
